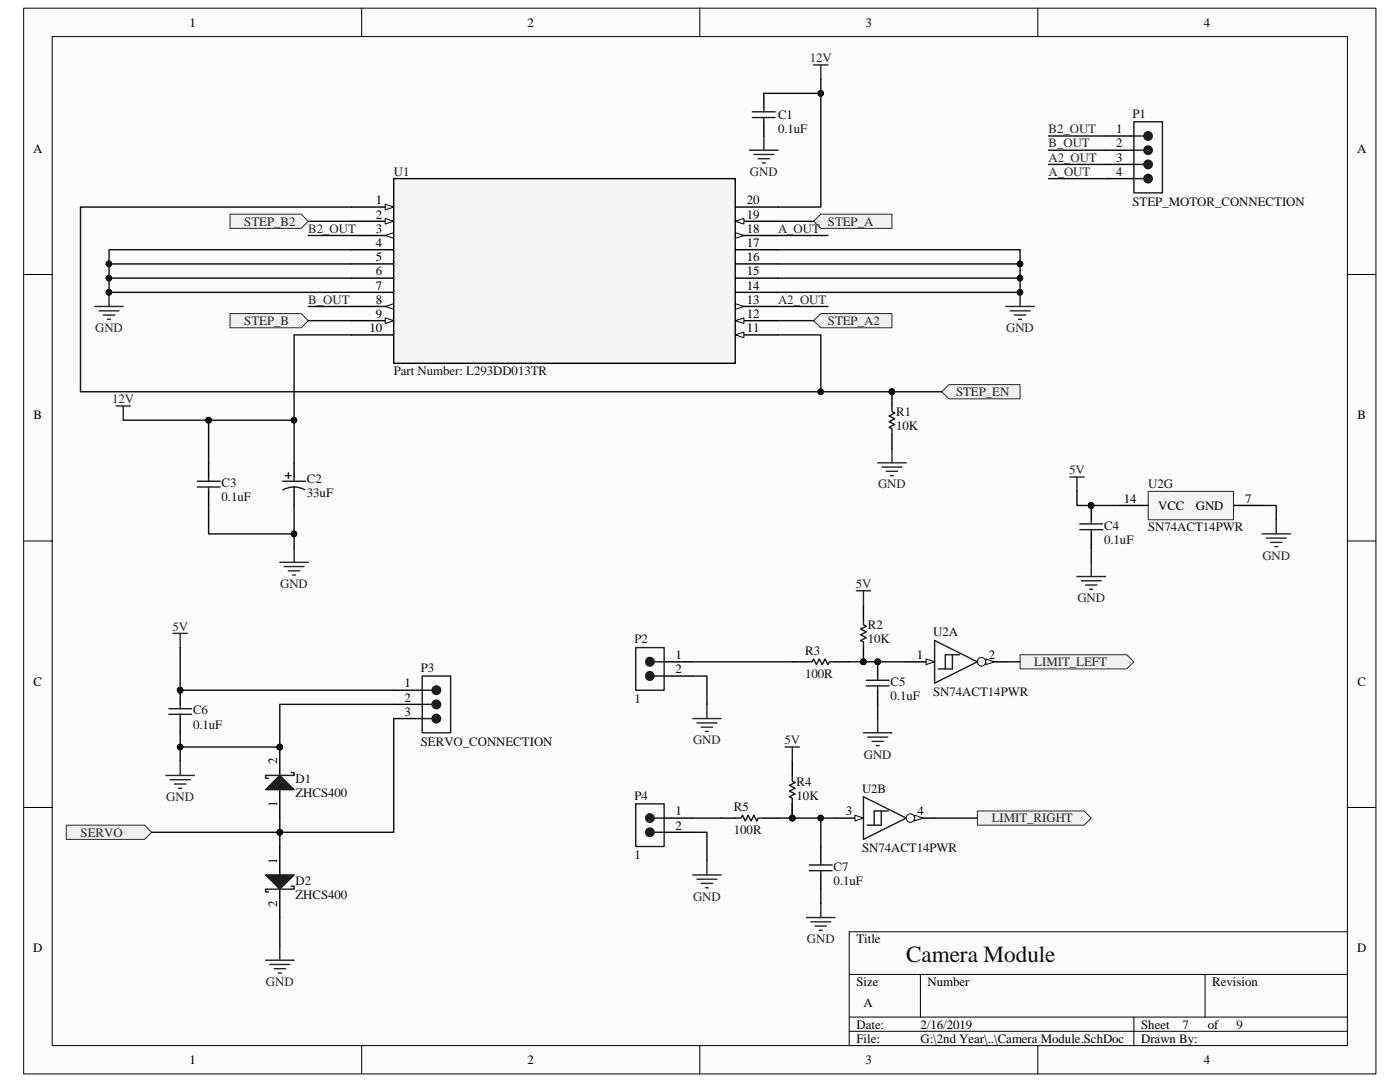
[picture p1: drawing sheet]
<svg xmlns="http://www.w3.org/2000/svg" width="279mm" height="216mm" viewBox="0 0 279 216" stroke-linecap="round" stroke-linejoin="round" font-family="sans-serif">
<path d="M4.7 1.7h269.9v212.6h-269.9z" fill="#fcfcfc"/>
<path d="M4.7 1.6h269.9v212.7h-269.9z" fill="none" stroke="#000" stroke-width=".2"/>
<path d="M10.4 7.3h258.5v201.3h-258.5z" fill="#fcfcfc"/>
<g fill="none" stroke="#000" stroke-width=".2">
<path d="M10.4 7.3h258.5v201.3h-258.5zM72.2 1.6v5.7M139.7 1.6v5.7M207.1 1.6v5.7M4.7 54.8h5.7M268.9 54.8h5.7M4.7 107.9h5.7M268.9 107.9h5.7M4.7 161.1h5.7M268.9 161.1h5.7M169.5 194.4h99.4M183.7 194.4v8.5"/>
<path d="M240.5 194.4v8.5M268.9 185.9h-99.4v22.7M72.2 208.6v5.7M139.7 208.6v5.7M169.5 202.9h99.4M169.5 205.8h99.4M207.1 208.6v5.7M226.3 202.9v5.7"/>
</g>
<path d="M21.8 58.3v2.9M203.6 58.3v2.9M18.9 61.2h5.7M19.8 62h3.9M20.6 62.9h2.3M21.5 63.7h.5M200.7 61.2h5.7M201.6 62h4M202.4 62.9h2.3M203.3 63.7h.6" fill="none" stroke="#262626" stroke-width=".28"/>
<g fill="#0e0e0e" stroke="#0e0e0e" stroke-width=".2">
<circle cx="21.7" cy="58.3" r=".55"/>
<circle cx="203.6" cy="58.3" r=".56"/>
</g>
<g fill="#f0f0f0" stroke="#262626" stroke-width=".2">
<path d="M45.9 42.7h14.2l1.4 1.5-1.4 1.4h-14.2z" fill-rule="evenodd"/>
<path d="M162.4 44.2l1.4-1.5h14.2v2.9h-14.2z" fill-rule="evenodd"/>
<path d="M45.9 62.6h14.2l1.4 1.4-1.4 1.4h-14.2z" fill-rule="evenodd"/>
<path d="M162.4 64l1.4-1.4h14.2v2.8h-14.2z" fill-rule="evenodd"/>
</g>
<path d="M178 78.2v2.8M178 86.7v2.8" fill="none" stroke="#000" stroke-width=".28"/>
<circle cx="178" cy="78.2" r=".56" fill="#0e0e0e" stroke="#0e0e0e" stroke-width=".2"/>
<path d="M178 81v1.1l.6 .3-1.2 .6 1.2 .6-1.2 .5 1.2 .6-1.2 .6 .6 .3v1.1" fill="none" stroke="#1c1c1c" stroke-width=".28"/>
<path d="M175.2 92.4h5.6M176 93.2h4M176.9 94h2.2M177.7 94.9h.6M178 89.5v2.9" fill="none" stroke="#262626" stroke-width=".28"/>
<path d="M187.9 78.2l1.5-1.4h14.2v2.8h-14.2z" fill-rule="evenodd" fill="#f0f0f0" stroke="#262626" stroke-width=".2"/>
<path d="M152.4 18.6v2.9M152.4 24.3v2.8M220.6 27.1h5.7M220.6 30h5.7M220.6 32.8h5.7M220.6 35.6h5.7M41.6 92.4v2.8M41.6 98v2.9M58.7 92.4v2.8M58.7 98v2.9" fill="none" stroke="#000" stroke-width=".28"/>
<g fill="none" stroke="#1c1c1c" stroke-width=".28">
<path d="M150.2 23.5h4.5M150.2 22.3h4.5M152.4 21.5v.8M152.4 23.5v.8M226.3 24.3h5.7v14.2h-5.7zM226.3 27.1h2M226.3 30h2M226.3 32.8h2M226.3 35.6h2M39.4 96h4.5M39.4 97.2h4.5M41.6 95.2v.8"/>
<path d="M41.6 97.2v.8M56.4 96h4.6M57 94.9h1.1M57.6 94.3v1.2M58.7 95.2v.8M58.7 97.2v.8M60.8 97.7l-1.2-.4-.9-.1-1 .1-1.3 .5"/>
</g>
<g fill="none" stroke="#262626" stroke-width=".28">
<path d="M162.4 13h2.8M163.8 13v2.8M149.6 30h5.7M150.5 30.8h3.9M151.3 31.7h2.3M152.1 32.5h.6M152.4 27.1v2.9M23.2 81h2.8M24.6 81v2.8M55.8 112.2h5.7M56.7 113.1h4M57.6 113.9h2.2"/>
<path d="M58.4 114.7h.6M58.7 109.4v2.8"/>
</g>
<g fill="#1c1c1c" stroke="#1c1c1c" stroke-width=".28">
<circle cx="229.1" cy="27.1" r=".84"/>
<circle cx="229.1" cy="30" r=".84"/>
<circle cx="229.1" cy="32.8" r=".84"/>
<circle cx="229.1" cy="35.6" r=".84"/>
</g>
<path d="M13.2 164.7h15.7l1.4 1.4-1.4 1.4h-15.7z" fill-rule="evenodd" fill="#f0f0f0" stroke="#262626" stroke-width=".2"/>
<path d="M36 137.7v2.8M78.6 137.7h5.7M36 143.4v2.8M55.8 149.1v5.6M55.8 157.6v5.6M78.6 140.5h5.7M78.6 143.4h5.7" fill="none" stroke="#000" stroke-width=".28"/>
<g fill="#0e0e0e" stroke="#0e0e0e" stroke-width=".2">
<circle cx="35.9" cy="137.7" r=".55"/>
<circle cx="55.8" cy="149.1" r=".56"/>
</g>
<path d="M84.3 134.9h5.6v11.3h-5.6zM84.3 137.7h1.9M33.7 141.4h4.5M33.7 142.5h4.5M36 140.5v.9M36 142.5v.9M84.3 140.5h1.9M84.3 143.4h1.9" fill="none" stroke="#1c1c1c" stroke-width=".28"/>
<g fill="#1c1c1c" stroke="#1c1c1c" stroke-width=".28">
<circle cx="87.1" cy="140.6" r=".85"/>
<circle cx="87.1" cy="137.7" r=".85"/>
<circle cx="87.1" cy="143.4" r=".85"/>
</g>
<path d="M34.5 126.4h2.9M36 126.4v2.8M33.1 154.7h5.7M34 155.6h4M34.8 156.4h2.3M35.7 157.3h.5M36 151.9v2.8" fill="none" stroke="#262626" stroke-width=".28"/>
<path d="M55.8 154.7l2.9 2.9h-5.7z" fill="#1c1c1c"/>
<path d="M55.8 154.7l2.9 2.9h-5.7zM58.1 154.2h.6v.5h-5.7v.6h.6" fill="none" stroke="#1c1c1c" stroke-width=".28"/>
<circle cx="55.8" cy="149.1" r=".56" fill="#0e0e0e" stroke="#0e0e0e" stroke-width=".2"/>
<path d="M55.8 168.9v5.7M55.8 177.4v5.7" fill="none" stroke="#000" stroke-width=".28"/>
<path d="M53 174.6h5.7l-2.9 2.8z" fill="#1c1c1c"/>
<path d="M161 132.1h1.1l.3-.6 .5 1.1 .6-1.1 .6 1.1 .6-1.1 .5 1.1 .3-.5h1.1M172.3 123.5v1.2l.6 .3-1.2 .5 1.2 .6-1.2 .6 1.2 .5-1.2 .6 .6 .3v1.1M172.9 136.9h4.5M172.9 135.7h4.5M175.2 134.9v.8M175.2 136.9v.8M53 174.6h5.7l-2.9 2.8zM58.1 176.8h.6v.6h-5.7v.6h.6" fill="none" stroke="#1c1c1c" stroke-width=".28"/>
<path d="M53 191.6h5.7M53.8 192.4h4M54.7 193.3h2.3M55.6 194.1h.5M55.8 188.8v2.8" fill="none" stroke="#262626" stroke-width=".28"/>
<path d="M158.1 132.1h2.9M166.6 132.1h2.9M172.3 120.7v2.8M172.3 129.2v2.9M175.2 132.1v2.8M175.2 137.7v2.8" fill="none" stroke="#000" stroke-width=".28"/>
<g fill="#0e0e0e" stroke="#0e0e0e" stroke-width=".2">
<circle cx="172.3" cy="132" r=".56"/>
<circle cx="175.1" cy="132" r=".56"/>
</g>
<path d="M203.6 130.6h21.3l1.4 1.5-1.4 1.4h-21.3z" fill-rule="evenodd" fill="#f0f0f0" stroke="#262626" stroke-width=".2"/>
<path d="M213.5 95.2h2.9M214.9 95.2v2.8M170.9 117.9h2.8M172.3 117.9v2.8M172.3 146.2h5.7M173.2 147.1h3.9M174 147.9h2.3M174.9 148.8h.6M175.2 143.4v2.8" fill="none" stroke="#262626" stroke-width=".28"/>
<path d="M180.8 132.1h5.7" fill="none" stroke="#000" stroke-width=".28"/>
<path d="M184.8 131.5l1.7 .6-1.7 .5z" fill="#fcfcfc"/>
<path d="M184.8 131.5l1.7 .6-1.7 .5z" fill="none" stroke="#000" stroke-width=".2"/>
<path d="M195.1 132.1h5.6" fill="none" stroke="#000" stroke-width=".28"/>
<circle cx="195.9" cy="132" r=".85" fill="#fcfcfc" stroke="#000" stroke-width=".2"/>
<path d="M196.7 131.5l1.8 .6-1.8 .5z" fill="#fcfcfc"/>
<path d="M196.7 131.5l1.8 .6-1.8 .5z" fill="none" stroke="#000" stroke-width=".2"/>
<path d="M186.5 127.8l8.6 4.3-8.6 4.2zM190.1 130.6v2.9h-2.9M191.5 130.6h-2.8v2.9" fill="none" stroke="#1c1c1c" stroke-width=".28"/>
<path d="M166.6 163.2h5.7" fill="none" stroke="#000" stroke-width=".28"/>
<path d="M170.6 162.7l1.7 .5-1.7 .6z" fill="#fcfcfc"/>
<path d="M170.6 162.7l1.7 .5-1.7 .6z" fill="none" stroke="#000" stroke-width=".2"/>
<path d="M180.8 163.2h5.7" fill="none" stroke="#000" stroke-width=".28"/>
<circle cx="181.7" cy="163.2" r=".84" fill="#fcfcfc" stroke="#000" stroke-width=".2"/>
<path d="M182.5 162.7l1.8 .5-1.8 .6z" fill="#fcfcfc"/>
<path d="M182.5 162.7l1.8 .5-1.8 .6z" fill="none" stroke="#000" stroke-width=".2"/>
<path d="M172.3 159l8.5 4.2-8.5 4.3zM175.9 161.8v2.9h-2.9M177.3 161.8h-2.8v2.9" fill="none" stroke="#1c1c1c" stroke-width=".28"/>
<path d="M229.2 98.1h17v5.6h-17z" fill="#f5f5f5"/>
<path d="M229.2 98h17v5.7h-17z" fill="none" stroke="#262626" stroke-width=".2"/>
<path d="M223.5 100.9h5.6M246.2 100.9h5.7" fill="none" stroke="#000" stroke-width=".28"/>
<path d="M251.9 106.5h5.7M252.7 107.4h4M253.6 108.2h2.2M254.4 109.1h.6M254.7 103.7v2.8" fill="none" stroke="#262626" stroke-width=".28"/>
<path d="M195.1 161.8h21.3l1.4 1.4-1.4 1.5h-21.3z" fill-rule="evenodd" fill="#f0f0f0" stroke="#262626" stroke-width=".2"/>
<path d="M70 41.3h8.6M217.8 100.9v2.8M217.8 106.5v2.9M132.5 132.1h5.7M132.5 134.9h5.7M158.1 151.9v2.8M143.9 163.2h2.8M152.4 163.2h2.9M158.1 160.4v2.8M163.8 168.9v2.8M163.8 174.6v2.8" fill="none" stroke="#000" stroke-width=".28"/>
<g fill="none" stroke="#1c1c1c" stroke-width=".28">
<path d="M215.5 104.5h4.5M215.5 105.7h4.5M217.8 103.7v.8M217.8 105.7v.8M126.9 129.2h5.6v8.5h-5.6zM130.6 134.9h1.9M130.6 132.1h1.9M158.1 154.7v1.2l.6 .2-1.2 .6 1.2 .6-1.2 .6 1.2 .5-1.2 .6 .6 .3v1.1M146.7 163.2h1.2l.3-.5 .5 1.1 .6-1.1 .6 1.1 .6-1.1 .5 1.1 .3-.6h1.1M161.5 173.7h4.6M161.5 172.6h4.6M163.8 171.7v.9"/>
<path d="M163.8 173.7v.9"/>
</g>
<path d="M214.9 115h5.7M215.8 115.9h4M216.6 116.7h2.3M217.5 117.6h.6M217.8 112.2v2.8M156.7 149.1h2.8M158.1 149.1v2.8M161 183.1h5.6M161.8 183.9h4M162.7 184.8h2.2M163.5 185.6h.6M163.8 180.3v2.8" fill="none" stroke="#262626" stroke-width=".28"/>
<g fill="#0e0e0e" stroke="#0e0e0e" stroke-width=".2">
<circle cx="158.1" cy="163.2" r=".57"/>
<circle cx="217.7" cy="100.9" r=".56"/>
</g>
<g fill="#1c1c1c" stroke="#1c1c1c" stroke-width=".28">
<circle cx="129.7" cy="134.9" r=".85"/>
<circle cx="129.7" cy="132" r=".85"/>
</g>
<path d="M76.9 40.7l1.7 .6-1.7 .6z" fill="#fcfcfc"/>
<path d="M76.9 40.7l1.7 .6-1.7 .6z" fill="none" stroke="#000" stroke-width=".2"/>
<path d="M70 44.2h8.6" fill="none" stroke="#000" stroke-width=".28"/>
<path d="M76.9 43.6l1.7 .6-1.7 .5z" fill="#fcfcfc"/>
<path d="M76.9 43.6l1.7 .6-1.7 .5z" fill="none" stroke="#000" stroke-width=".2"/>
<path d="M70 47h8.6" fill="none" stroke="#000" stroke-width=".28"/>
<path d="M76.9 47l1.7-.6v1.1z" fill="#fcfcfc"/>
<path d="M76.9 47l1.7-.6v1.1z" fill="none" stroke="#000" stroke-width=".2"/>
<path d="M70 49.8h8.6M70 52.7h8.6M70 55.5h8.6M70 58.3h8.6M70 61.2h8.6" fill="none" stroke="#000" stroke-width=".28"/>
<path d="M76.9 61.2l1.7-.6v1.1z" fill="#fcfcfc"/>
<path d="M76.9 61.2l1.7-.6v1.1z" fill="none" stroke="#000" stroke-width=".2"/>
<path d="M70 64h8.6" fill="none" stroke="#000" stroke-width=".28"/>
<path d="M76.9 63.4l1.7 .6-1.7 .6z" fill="#fcfcfc"/>
<path d="M76.9 63.4l1.7 .6-1.7 .6z" fill="none" stroke="#000" stroke-width=".2"/>
<path d="M70 66.8h8.6M146.7 66.8h8.6" fill="none" stroke="#000" stroke-width=".28"/>
<path d="M146.7 66.8l1.8-.5v1.1z" fill="#fcfcfc"/>
<path d="M146.7 66.8l1.8-.5v1.1z" fill="none" stroke="#000" stroke-width=".2"/>
<path d="M146.7 64h8.6" fill="none" stroke="#000" stroke-width=".28"/>
<path d="M146.7 64l1.8-.6v1.2z" fill="#fcfcfc"/>
<path d="M146.7 64l1.8-.6v1.2z" fill="none" stroke="#000" stroke-width=".2"/>
<path d="M146.7 61.2h8.6" fill="none" stroke="#000" stroke-width=".28"/>
<path d="M146.7 60.6l1.8 .6-1.8 .5z" fill="#fcfcfc"/>
<path d="M146.7 60.6l1.8 .6-1.8 .5z" fill="none" stroke="#000" stroke-width=".2"/>
<path d="M146.7 58.3h8.6M146.7 55.5h8.6M146.7 52.7h8.6M146.7 49.8h8.6M146.7 47h8.6" fill="none" stroke="#000" stroke-width=".28"/>
<path d="M146.7 46.4l1.8 .6-1.8 .5z" fill="#fcfcfc"/>
<path d="M146.7 46.4l1.8 .6-1.8 .5z" fill="none" stroke="#000" stroke-width=".2"/>
<path d="M146.7 44.2h8.6" fill="none" stroke="#000" stroke-width=".28"/>
<path d="M146.7 44.2l1.8-.6v1.1z" fill="#fcfcfc"/>
<path d="M146.7 44.2l1.8-.6v1.1z" fill="none" stroke="#000" stroke-width=".2"/>
<path d="M146.7 41.3h8.6" fill="none" stroke="#000" stroke-width=".28"/>
<path d="M78.6 35.6v36.9h68.1v-36.9z" fill-rule="evenodd" fill="#f5f5f5" stroke="#000" stroke-width=".28"/>
<path d="M138.2 143.4h5.7M139.1 144.3h4M139.9 145.1h2.3M140.8 145.9h.6M141.1 140.5v2.9M138.2 174.6h5.7M139.1 175.4h4M139.9 176.3h2.3M140.8 177.1h.6M141.1 171.7v2.9" fill="none" stroke="#262626" stroke-width=".28"/>
<path d="M132.5 163.2h5.7M132.5 166.1h5.7" fill="none" stroke="#000" stroke-width=".28"/>
<path d="M126.9 160.4h5.6v8.5h-5.6zM130.6 166.1h1.9M130.6 163.2h1.9" fill="none" stroke="#1c1c1c" stroke-width=".28"/>
<g fill="#1c1c1c" stroke="#1c1c1c" stroke-width=".28">
<circle cx="129.7" cy="166.1" r=".84"/>
<circle cx="129.7" cy="163.2" r=".84"/>
</g>
<g fill="none" stroke="#0e0e0e" stroke-width=".28">
<path d="M152.4 18.6h11.4M163.8 15.8v25.5h-8.5M209.3 27.1h11.3M209.3 30h11.3M209.3 32.8h11.3M209.3 35.6h11.3M61.5 44.2h8.5M61.5 47h8.5M70 55.5h-48.2v2.8h48.2M70 52.7h-48.2v2.8M70 49.8h-48.2v2.9M70 41.3h-53.9v36.9h147.7"/>
<path d="M155.3 47h9.9M155.3 55.5h48.3v2.8h-48.3M155.3 49.8h48.3v5.7M155.3 44.2h7.1M155.3 52.7h48.3M61.5 64h8.5M61.5 61.2h8.5M70 66.8h-11.3v17M155.3 61.2h9.9M155.3 66.8h8.5v11.4h24.1M155.3 64h7.1M24.6 83.8h34.1v8.6"/>
<path d="M41.6 83.8v8.6M214.9 98v2.9h8.6M41.6 100.9v5.6h17.1v2.9M58.7 100.9v5.6M217.8 109.4v2.8M251.9 100.9h2.8v2.8M36 129.2v8.5h42.6M138.2 134.9h2.9v5.6M138.2 132.1h19.9M169.5 132.1h11.3M200.7 132.1h2.9M36 146.2v2.9"/>
<path d="M78.6 143.4v22.7h-22.8v2.8M78.6 140.5h-22.8v8.6h-19.8v2.8M175.2 140.5v2.9M55.8 163.2v2.9h-25.5M138.2 166.1h2.9v5.6M138.2 163.2h5.7M158.1 163.2h5.7v5.7M158.1 160.4v2.8h-2.8M163.8 177.4v2.9M163.8 163.2h2.8M186.5 163.2h8.6M55.8 183.1v5.7"/>
</g>
<g fill="#0e0e0e" stroke="#0e0e0e" stroke-width=".2">
<circle cx="35.9" cy="137.7" r=".55"/>
<circle cx="55.8" cy="166.1" r=".56"/>
<circle cx="35.9" cy="149.1" r=".55"/>
<circle cx="55.8" cy="149.1" r=".56"/>
<circle cx="163.8" cy="163.2" r=".56"/>
<circle cx="158.1" cy="163.2" r=".57"/>
<circle cx="217.7" cy="100.9" r=".56"/>
<circle cx="172.3" cy="132" r=".56"/>
<circle cx="175.1" cy="132" r=".56"/>
<circle cx="203.6" cy="55.5" r=".56"/>
<circle cx="203.6" cy="58.3" r=".56"/>
<circle cx="203.6" cy="52.7" r=".56"/>
<circle cx="163.8" cy="78.2" r=".56"/>
<circle cx="178" cy="78.2" r=".56"/>
<circle cx="21.7" cy="55.5" r=".55"/>
<circle cx="21.7" cy="58.3" r=".55"/>
<circle cx="21.7" cy="52.7" r=".55"/>
<circle cx="58.7" cy="106.5" r=".56"/>
<circle cx="58.7" cy="83.8" r=".56"/>
<circle cx="41.6" cy="83.8" r=".57"/>
<circle cx="163.8" cy="18.6" r=".56"/>
</g>
<text font-size="4.6" fill="#0e0e0e" x="180.8" y="192">Camera Module</text>
<g font-size="2.6">
<text x="37.8" y="5.3">1</text>
<text x="105.3" y="5.3">2</text>
<text x="172.8" y="5.3">3</text>
<text x="240.2" y="5.3">4</text>
<text x="222.8" y="26.6">1</text>
<text x="222.8" y="29.4">2</text>
<text x="6.6" y="30.5">A</text>
<text x="222.8" y="32.3">3</text>
<text x="222.8" y="35.1">4</text>
<text x="270.8" y="30.5">A</text>
<text x="75" y="40.8">1</text>
<text x="149" y="40.8">20</text>
<text x="75" y="43.6">2</text>
<text x="75" y="46.4">3</text>
<text x="149" y="46.4">18</text>
<text x="149" y="43.6">19</text>
<text x="75" y="49.3">4</text>
<text x="75" y="52.1">5</text>
<text x="149" y="52.1">16</text>
<text x="149" y="49.3">17</text>
<text x="75" y="54.9">6</text>
<text x="75" y="57.8">7</text>
<text x="149" y="57.8">14</text>
<text x="149" y="54.9">15</text>
<text x="75" y="60.6">8</text>
<text x="75" y="63.5">9</text>
<text x="149" y="60.6">13</text>
<text x="149" y="63.5">12</text>
<text x="73.7" y="66.3">10</text>
<text x="149" y="66.3">11</text>
<text x="6.7" y="83.7">B</text>
<text x="270.9" y="83.7">B</text>
<text x="224.3" y="100.3">14</text>
<text x="231.1" y="101.7">VCC</text>
<text x="238.7" y="101.7">GND</text>
<text x="248.5" y="100.3">7</text>
<text x="134.8" y="131.5">1</text>
<text x="183" y="131.5">1</text>
<text x="197.3" y="131.5">2</text>
<text x="6.7" y="136.8">C</text>
<text x="80.7" y="137.2">1</text>
<text x="134.8" y="134.3">2</text>
<text x="270.9" y="136.8">C</text>
<text x="80.7" y="140">2</text>
<text x="80.7" y="142.9">3</text>
<text x="55.3" y="152.5" transform="rotate(-90 55.3 152.5)">2</text>
<text x="55.3" y="161.1" transform="rotate(-90 55.3 161.1)">1</text>
<text x="134.8" y="162.7">1</text>
<text x="134.8" y="165.5">2</text>
<text x="168.8" y="162.7">3</text>
<text x="183.1" y="162.7">4</text>
<text x="55.3" y="172.3" transform="rotate(-90 55.3 172.3)">1</text>
<text x="55.3" y="181" transform="rotate(-90 55.3 181)">2</text>
<text x="6.6" y="190">D</text>
<text x="170.9" y="188.2">Title</text>
<text x="270.8" y="190">D</text>
<text x="170.9" y="196.7">Size</text>
<text x="185.1" y="196.7">Number</text>
<text x="241.9" y="196.7">Revision</text>
<text x="172.3" y="201">A</text>
<text x="170.9" y="205.2">Date:</text>
<text x="170.9" y="208.1">File:</text>
<text x="183.7" y="208.1">G:\2nd Year\..\Camera Module.SchDoc</text>
<text x="183.7" y="205.2">2/16/2019</text>
<text x="227.7" y="208.1">Drawn By:</text>
<text x="227.8" y="205.2">Sheet</text>
<text x="241.1" y="205.2">of</text>
<text x="37.8" y="212.3">1</text>
<text x="105.3" y="212.3">2</text>
<text x="172.8" y="212.3">3</text>
<text x="240.2" y="212.3">4</text>
</g>
<g font-size="2.6" fill="#262626">
<text x="161.6" y="12.4">12V</text>
<text x="209.3" y="26.6">B2_OUT</text>
<text x="209.3" y="29.4">B_OUT</text>
<text x="149.7" y="35.1">GND</text>
<text x="209.3" y="32.3">A2_OUT</text>
<text x="209.3" y="35.1">A_OUT</text>
<text x="48.7" y="45">STEP_B2</text>
<text x="61.5" y="46.4">B2_OUT</text>
<text x="155.3" y="46.4">A_OUT</text>
<text x="165.2" y="45">STEP_A</text>
<text x="48.7" y="64.9">STEP_B</text>
<text x="61.5" y="60.6">B_OUT</text>
<text x="155.3" y="60.6">A2_OUT</text>
<text x="165.2" y="64.9">STEP_A2</text>
<text x="19" y="66.3">GND</text>
<text x="200.8" y="66.3">GND</text>
<text x="22.4" y="80.5">12V</text>
<text x="190.8" y="79.1">STEP_EN</text>
<text x="213.4" y="94.6">5V</text>
<text x="175.2" y="97.5">GND</text>
<text x="251.9" y="111.7">GND</text>
<text x="55.9" y="117.3">GND</text>
<text x="170.8" y="117.3">5V</text>
<text x="34.4" y="125.8">5V</text>
<text x="215" y="120.2">GND</text>
<text x="206.4" y="132.9">LIMIT_LEFT</text>
<text x="138.3" y="148.5">GND</text>
<text x="156.6" y="148.5">5V</text>
<text x="172.4" y="151.4">GND</text>
<text x="33.2" y="159.9">GND</text>
<text x="16.1" y="166.9">SERVO</text>
<text x="197.9" y="164.1">LIMIT_RIGHT</text>
<text x="138.3" y="179.7">GND</text>
<text x="161" y="188.2">GND</text>
<text x="53.1" y="196.7">GND</text>
</g>
<g font-size="2.6" fill="#0e0e0e">
<text x="155.3" y="23.7">C1</text>
<text x="226" y="23.5">P1</text>
<text x="155.3" y="26.6">0.1uF</text>
<text x="78.6" y="35.1">U1</text>
<text x="226" y="41">STEP_MOTOR_CONNECTION</text>
<text x="78.6" y="74.8">Part Number: L293DD013TR</text>
<text x="178.9" y="83">R1</text>
<text x="178.9" y="85.9">10K</text>
<text x="44.2" y="97.2">C3</text>
<text x="44.2" y="100">0.1uF</text>
<text x="61.3" y="96.4">C2</text>
<text x="61.3" y="99.2">33uF</text>
<text x="229.2" y="97.5">U2G</text>
<text x="220.3" y="105.7">C4</text>
<text x="229.2" y="106">SN74ACT14PWR</text>
<text x="220.3" y="108.5">0.1uF</text>
<text x="173.2" y="125.6">R2</text>
<text x="126.6" y="128.4">P2</text>
<text x="160.7" y="130.7">R3</text>
<text x="173.2" y="128.4">10K</text>
<text x="186.2" y="127">U2A</text>
<text x="84" y="134">P3</text>
<text x="160.7" y="135.2">100R</text>
<text x="177.7" y="136.9">C5</text>
<text x="38.5" y="142.6">C6</text>
<text x="126.6" y="140.3">1</text>
<text x="177.7" y="139.7">0.1uF</text>
<text x="186.2" y="138.9">SN74ACT14PWR</text>
<text x="38.5" y="145.4">0.1uF</text>
<text x="84" y="148.8">SERVO_CONNECTION</text>
<text x="59" y="156.2">D1</text>
<text x="59" y="159">ZHCS400</text>
<text x="126.6" y="159.6">P4</text>
<text x="146.5" y="161.8">R5</text>
<text x="159" y="156.7">R4</text>
<text x="159" y="159.6">10K</text>
<text x="172" y="158.2">U2B</text>
<text x="146.5" y="166.4">100R</text>
<text x="126.6" y="171.5">1</text>
<text x="166.4" y="173.8">C7</text>
<text x="172" y="170.1">SN74ACT14PWR</text>
<text x="59" y="176.6">D2</text>
<text x="59" y="179.4">ZHCS400</text>
<text x="166.4" y="176.6">0.1uF</text>
<text x="236" y="205.2">7</text>
<text x="246.8" y="205.2">9</text>
</g>
</svg>
